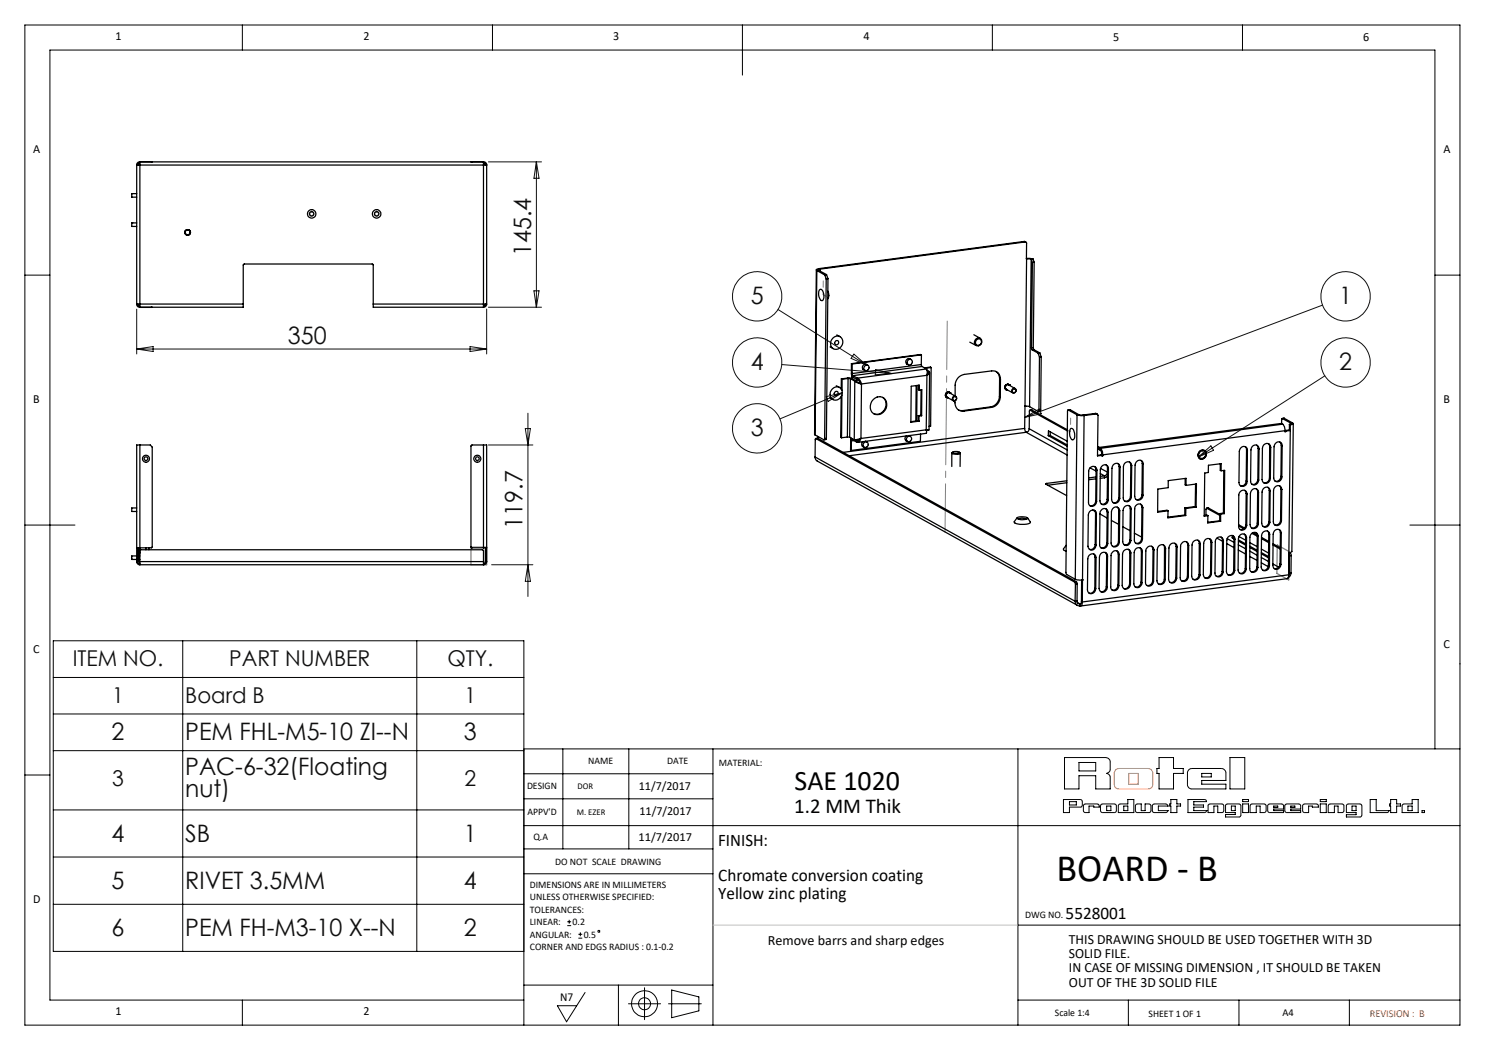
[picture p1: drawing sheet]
<svg xmlns="http://www.w3.org/2000/svg" width="297mm" height="210mm" viewBox="0 0 297 210" stroke-linecap="round" stroke-linejoin="round" font-family="sans-serif">
<g fill="none" stroke="#000" stroke-width=".2">
<path d="M5 5h287v200h-287zM48.5 5v5M98.5 5v5M148.5 5v10M198.5 5v5M248.5 5v5M5 55h5M287 55h5M5 105h10M282 105h10M10.7 135.5h94.1M36.5 128.2v62.1"/>
<path d="M83.4 128.2v62.1M5 155h5M10.7 142.8h94.1M10.7 150.1h94.1M104.8 149.8h187.2M104.8 154.8h37.8M104.8 159.8h37.8M112.6 149.8v20M125.8 149.8v20M142.6 149.8v55.2M203.6 149.8v55.2M212.7 159.9h3.4l.4 .4-.1 .9-.2 .2h-2.3v1.1h-1.2z"/>
<path d="M212.9 151.5h8.3a.9 .9 0 0 1 .8 .9v1.5a.87 .87 0 0 1-.7 .8 .79 .79 0 0 1 .7 .7v2.4h-2.9v-2.7h-3.3v2.7h-2.9zM215.8 152.5h3.3v1.7h-3.3zM231.8 151.5h2.9v2.2h1.9v1h-1.9v3.1h-2.9v-3.1h-.4v-1h.4zM234.2 159.9h1.2v.9h.7v.4h-.7v1.3h-1.2v-1.3h-.2v-.4h.2zM237.6 159.9l3.6 .1 .1 .3h-2.5v.7h1.9v.4h-1.9v.7h2.5l-.1 .3-3.6 .1zM237.7 154l.7-.3h5.9a.97 .97 0 0 1 .9 .9v1.5h-4.9v.7h4.9v1h-6.8a.85 .85 0 0 1-.9-.9v-2.4zM240.3 154.7h2v.7h-2zM246 151.5h3v6.3h-3zM248.5 159.9h1.2v.4h-1.2zM264.1 159.9h1.2v.4h-1.2zM274 159.9h1.2v2.2h2.6l-.1 .3-3.7 .1zM278.1 159.9h1.2v.9h.8v.4h-.8v1.3h-1.2v-1.3h-.1v-.4h.1z"/>
<path d="M287 149.8v-139.8h-277v190h94.8M10.7 162h94.1M10.7 171.4h94.1M104.8 165.1h187.2M104.8 174.8h37.8M104.8 169.8h37.8M213.9 160.3h1.4v.7h-1.4zM216.7 161l.4-.2h2.4a.43 .43 0 0 1 .4 .6h-1.1v-.2h-1v1.3h-.8l-.3-.3zM220.2 161l.3-.2h2.5l.3 .3v1.1l-.3 .3h-2.7l-.2-.4zM221.3 161.2h.9v.9h-.9zM223.8 160.9l1.8-.1v-.9h1.2v2.6h-3.1v-1.4zM224.8 161.2h.8v.9h-.8z"/>
<path d="M227.2 160.9l.3-.1h.7v1.3h.8v-1.3h.9l.3 .3v1.1l-.3 .3h-2.5l-.3-.3zM233.5 161.2h.1M233.5 162.1h.1M233.5 161.2h-1.8v.9h1.8M233.5 161.2v-.2l-.3-.2h-2.3l-.4 .3v1.1l.3 .3h2.4l.3-.4M241.3 162.1h.1M241.7 161l.3-.2h2.5l.3 .3v1.1l-.4 .3h-.8v-1.3h-.8v1.3h-1.2zM245.1 161l.4-.2 2.5 .1 .2 .2-.1 2.2-.2 .1h-2.8v-.5h2v-.4h-2zM246.3 161.2h.8v.9h-.8zM248.5 160.8h1.2v1.7h-1.2zM250.2 160.9l2.8-.1 .2 .3v1.1l-.3 .3h-.9v-1.3h-.8v1.3h-1.2v-1.3zM253.6 160.9l.3-.1 2.6 .1 .2 .2v.7h-2v.3h2v.4l-3.1-.1-.1-1.2z"/>
<path d="M254.7 161.2h.9v.3h-.9zM257 161l.4-.2 2.6 .1 .1 .2v.7h-1.9v.3h1.9v.4h-2.9l-.2-.3zM258.2 161.2h.8v.3h-.8zM260.7 160.9l2.6-.1a.4 .4 0 0 1 .4 .6h-1.2v-.2h-.8v1.3h-.9l-.3-.3v-1.1zM264.1 160.8h1.2v1.7h-1.2zM265.8 160.9l2.7-.1 .3 .2v1.3l-.3 .2h-.9v-1.3h-.7v1.3h-1.3v-1.3zM269.3 161l.4-.2 2.5 .1 .2 .3-.1 2-.2 .2h-2.8v-.5h1.9v-.4h-1.9zM270.4 161.2h.8v.9h-.8zM277.8 162.1h.1M280.5 161l.3-.2h1.6v-.9h1.2v2.6h-3.2zM281.6 161.2h.8v.9h-.8zM284.4 162.1h.5v.4h-.5z"/>
<path d="M10.7 180.9h94.1M104.8 197h37.8M104.8 190.3h-94.1v-62.1h94.1v76.8M113.5 185.1h.7M113.5 184.4h.7M113.8 184v.7M115.7 187.6h.8M115.7 186.9h.8M116.1 186.5v.7M117 198.5l-3.7 5.9-1.8-3.3h3.8M123.7 197v8M128.9 197.5v6.4"/>
<path d="M134.3 198l5.5 1.4v2.8l-5.5 1.3zM203.6 185h88.4M48.5 200v5M125.7 200.8h6.4M133.7 200.8h6.6M203.6 200h88.4M225.7 200v5M247.8 200v5M269.9 200v5"/>
<circle cx="119.8" cy="186.3" r=".2"/>
<circle cx="128.9" cy="200.7" r="1.21"/>
<circle cx="128.9" cy="200.7" r="2.61"/>
</g>
<path d="M223.2 153.9l.6-.2h5.9a.9 .9 0 0 1 .8 .9v2.3a.85 .85 0 0 1-.8 .9h-5.9a.9 .9 0 0 1-1-.9v-2.3l.2-.4zM225.7 154.7h1.9v2.1h-1.9z" fill="none" stroke="#ff8000" stroke-width=".2"/>
<g fill="none" stroke="#0f0f0f" stroke-width=".2">
<path d="M97.7 32.4h10.6M107.3 32.4v29M107.3 32.4l.5 3.3h-1zM106.8 58.2h1l-.5 3.2zM27.3 61.8v9M27.3 69.8h70M27.3 69.8l3.3-.5v1zM94 69.3l3.3 .5-3.3 .5zM97.3 61.8v9M97.7 61.4h10.6M155.6 61.9l17.7 11.1M156.4 72.9l22 1.8"/>
<path d="M165.2 79.3l3.3-.7-2.9 1.7zM168.5 78.6l-12.5 5.2M170.8 70.8l2.5 2.2-3.1-1.3zM175.2 73.9l3.2 .8-3.4 .3zM264.5 61l-59.5 22.5M265 75.2l-25.3 16.2M97.7 89h8.9M105.1 85.7h1l-.5 3.3zM105.6 82.6v36.7M205 83.5l2.9-1.7 .3 1zM239.7 91.4l2.5-2.2 .5 .9zM98.3 113h8.3"/>
<path d="M105.6 113l.5 3.3h-1z"/>
<circle cx="151.4" cy="59.3" r="4.9"/>
<circle cx="269.1" cy="59.3" r="4.9"/>
<circle cx="151.4" cy="72.5" r="4.9"/>
<circle cx="269.1" cy="72.5" r="4.9"/>
<circle cx="151.4" cy="85.7" r="4.9"/>
</g>
<g fill="none" stroke="#808080" stroke-width=".25">
<path d="M94.2 109.4h3.1v3.6h-3.1zM255.4 109l2.4 1.3-.1 5.7-2.3-1.3z"/>
<circle cx="62.3" cy="42.8" r=".4"/>
<circle cx="75.3" cy="42.8" r=".4"/>
</g>
<path d="M142.6 185h61" fill="none" stroke="#c0c0c0" stroke-width=".2"/>
<path d="M164.7 54.7l-.1 4.2M214.1 82.1v4.3" fill="none" stroke="#808080" stroke-width=".2" stroke-dasharray="15.2 1.3 1.3 1.3" stroke-dashoffset="15"/>
<path d="M164.6 58.9l.6 .4M214.1 86.4l-.6-.4" fill="none" stroke="#808080" stroke-width=".2" stroke-dasharray="15.2 1.3 1.3 1.3"/>
<path d="M189 106.5l.4-42.3" fill="none" stroke="#808080" stroke-width=".2" stroke-dasharray="15.2 1.3 1.3 1.3" stroke-dashoffset="5.5"/>
<g fill="none" stroke="#000" stroke-width=".25">
<path d="M26.4 38.8v.6h.9M26.4 38.7h.9M26.4 38.7v.1M27.3 33h.7M27.3 33v27.8M27.3 33h.3M27.6 33h.1M28 32.4v.6M28 32.6l-.3 .1-.1 .3M28 32.3a.66 .66 0 0 0-.7 .7M28 32.3v.1M28 33v27.8"/>
<path d="M28 33h68.7M28 32.4h68.7M28 32.3h2.3M30.3 32.3l.1 .1M30.3 32.3v.1M94.4 32.3l-.2 .1M94.4 32.3h2.3M94.4 32.3v.1M96.7 33h.6M96.7 32.4v.6M96.7 32.3a.66 .66 0 0 1 .6 .7M96.7 32.6l.3 .1 .1 .3"/>
<path d="M96.7 32.3v.1M96.7 33v27.8M97.1 33h.1M97.1 33h.2M97.3 33v27.8M26.4 44.6h.1M26.4 44.6v.7h.9M26.4 44.6h.9M163.3 54l-.4 32.8 .1 .2M163.4 54.1l-.4 32.9M163.4 54.1l1.6 .9M163.7 54.1h-.3"/>
<path d="M163.7 54.1l1.6 .8M163.8 53.7l-.5 .2 .1 .2M163.8 53.7l.2 .1M164 57.9a1.02 1.02 0 0 1 .8 1.3l-.1 .7-.3 .2a1.56 1.56 0 0 1-.4-2.2zM164 53.8l-.3 .1v.2M164 53.8v.4M165 55l.2 .8M165.2 55.8l-.3 31.9M165.3 54.9l-.3 .1M165.3 54.9l.3 .8M165.6 58.2l.2 .9-.2 .7M165.6 55.7l-.4 .1"/>
<path d="M165.6 55.7l-.3 32M204.9 48.3l.3 .1M204.9 48.3l-41.1 5.4M204.9 48.3l.1 .1M205 48.4l.3 .2v3.2M205 48.4l-41 5.4M205.3 51.7l1.3 .1M205.3 51.8h.1M205.3 51.8l.9 .1M205.3 51.8l-.3 29.4M206.2 51.9l-.3 29.4M206.2 51.9h.1"/>
<path d="M206.3 51.9l.2 .6M206.5 52.5l-.2 17.1M206.6 51.8l-.4 .1M206.6 51.8h.1M206.6 51.8l-.3 .1M206.6 51.8l.2 .6M206.8 52.4l-.3 .1M206.8 52.4l-.1 17.1M27.3 60.8h.7M27.3 60.8a.66 .66 0 0 0 .7 .7M27.3 60.8h.3M27.6 60.8l.1 .3 .3 .1"/>
<path d="M27.6 60.8h.1M28 60.8v.6M28 61.4v.1M28 60.8h20.6M28 61.5h2.3M30.3 61.4v.1M30.4 61.4l-.1 .1M48.6 60.8v-7.8l.2-.2h25.7l.1 .1v7.9M48.6 60.8v.6h-20.6M74.6 60.8v.6h22.1M74.6 60.8h22.1M96.7 60.8v.6"/>
<path d="M96.7 60.8h.6M97.1 60.8l-.1 .3-.3 .1M97.3 60.8a.6 .6 0 0 1-.6 .6M165.9 79.5l.6 .4M166 69.4l.7 .3M166.5 77.8a1.19 1.19 0 0 1 1.7-.1 1.19 1.19 0 0 1-.1 1.8 1.18 1.18 0 0 1-1.7 .3 1.18 1.18 0 0 1-.2-1.7zM166.6 67.6a1.19 1.19 0 0 1 1.7 0 1.19 1.19 0 0 1-.1 1.7 1.18 1.18 0 0 1-1.7 .4 1.18 1.18 0 0 1-.2-1.8zM167.3 77.1l.6 .4M167.4 67l.6 .3M168.2 79.3l-.1 8.2 .2 .1M168.3 75.8l-.1 2M168.3 75.8h.1"/>
<path d="M168.4 79l-.1 8.6M168.4 75.8v2.3M169.5 75.6l.9 .1M169.5 75.6l-1.2 .2M169.5 75.6l.1 .1M169.6 75.7h.5M169.6 75.7l-1.2 .1M169.6 75.7l-.1 11.7M170.1 75.7l.9 .5M170.1 75.7l-.2 11.7M170.3 74.6l.3 .9M170.3 72.7v1.9"/>
<path d="M170.3 72.7l.1 .1M170.3 74.6l.1 .1M170.4 75.7l.9 .5M170.4 75.7h-.3M170.4 74.7l.2 .4M170.4 72.8v1.9M170.4 75.3v.4M170.6 75.1l.9 .5M170.6 75.5l.9 .4M170.6 75.1v.4M171 76.2l.5 .3 .8 .3M171 76.2l-.1 11.8"/>
<path d="M171.3 76.2l.9 .5M171.3 76.2h-.3M171.5 75.6l.5 .6 .3 .6M171.5 75.9l.4 .4 .3 .4M171.5 75.6v.3M172.2 76.7l.1 .1M172.3 76.8l-.1 10.9M172.6 73.9l.4 .2M172.6 73.9h.1M172.9 73.2a.51 .51 0 0 1 .8 0 .51 .51 0 0 1-.1 .8 .5 .5 0 0 1-.7-.1 .5 .5 0 0 1 0-.7zM173.2 72.8l.4 .3M173.2 72.9h.1"/>
<path d="M173.4 73a.59 .59 0 0 0-.9 .2 .59 .59 0 0 0 .3 .8M174.7 79.9a1.57 1.57 0 0 1 2.1-.3 1.57 1.57 0 0 1 .4 2.1 1.66 1.66 0 0 1-1.4 1.2 1.66 1.66 0 0 1-1.6-.9 2.08 2.08 0 0 1 .5-2.1zM176.5 79.5a1.9 1.9 0 0 1 .4 2.3 1.9 1.9 0 0 1-2.2 .9M181.3 72.7l.4 .2M181.3 72.7l.1 .1M181.9 71.7l.3 .2M181.9 71.7h.1M182.1 71.8a.59 .59 0 0 0-.9 .2 .59 .59 0 0 0 .3 .8M183.2 77.1v7.1M183.4 77.1l-.1 7.1M183.7 77v1h.2M183.9 78h.5l-.1 5.1"/>
<path d="M183.9 78v-1l-1.7 .2v7.2l1.6-.2M184.2 78v5.1M184.3 72.9l.1 .4M184.3 72.9l-13.9 1.8M184.3 71l-14 1.7M184.3 71l-13.9 1.8M184.3 71v1.9M184.4 73.3l.9 .5M184.4 73.3l-13.8 1.8M185.1 73.7h.1M185.3 73.8l.1 1.3M185.3 73.8l-13.8 1.8"/>
<path d="M185.4 75.1l-13.1 1.7M185.4 75.1l-.2 10.9M185.4 74l.4 .3M185.5 74.3l.1 .2-.2 .4M185.5 74.3v.4M185.8 74.3l.1 .1a.55 .55 0 0 1-.5 .7M185.8 74.3h-.3M185.9 74.5l-.1 11.5M186.2 73.5l-.1-.1-1.2 .2 .2 .1M186.2 73.5l-1.1 .2M186.2 73.5l-.1 11.7-.3 .1M189.1 79l.1 .3"/>
<path d="M189.1 79h.1M189.1 78.9h.1M189.2 78.8l-.1 .1M189.2 78.8h.1M189.3 79.4h.1M189.2 78.6v.1M189.2 79.3v.1M189.3 79.4l1.3 .7M189.3 79.5h.1M189.3 78.6l-.1 .1M189.3 78.6h.1M189.3 79.4v.1"/>
<path d="M189.4 79.5h.1M189.4 78.5h.1M189.4 79.4v.1M189.4 78.4v.1M189.5 78.4l-.1 .1M189.5 78.4h.1M189.6 78.4l.1 .1M189.7 78.4h-.1M189.7 78.5h.1M189.7 78.4v.1M189.8 78.5l1.3 .8M189.8 78.4v.1"/>
<path d="M189.8 78.4l.1 .1M189.9 78.5h.1M189.9 78.5l.1 .1M190 78.6h.1M190.1 78.7a.55 .55 0 0 0-.9 0 .55 .55 0 0 0 .4 .8M194 68.4l1.2 .7M194.8 66.9l1.2 .8M195.2 68.1a.64 .64 0 0 1 .9-.2 .64 .64 0 0 1 .2 .8 .64 .64 0 0 1-.8 .4 .59 .59 0 0 1-.3-1zM195.3 67.7a.75 .75 0 0 1 1 .4 .75 .75 0 0 1-.5 1 .75 .75 0 0 1-.9-.5v-.3zM199.2 74.3a1.54 1.54 0 0 1 .7 1.4M199.9 79.3a2.14 2.14 0 0 1-1.8 2.1M199.9 79.3l.2 .1"/>
<path d="M199.9 75.7l.2 .1M199.9 75.7v3.6M200.1 79.4a2.14 2.14 0 0 1-1.8 2.1M200.1 75.8a1.54 1.54 0 0 0-1.8-1.6l-5.5 .7a2.22 2.22 0 0 0-1.8 2.1v2.2M200.1 75.8v3.6M200.9 77.4l.1 .2M201 77.6h.1M201 77.3h.1M201 77.6v.1M201 77.2h.1M201 77.7l.1 .1M201 77.2v.1"/>
<path d="M201 77.7h.1M201.1 77.8h.1M201.1 77.1h.1M201.1 77.8h-.1M201.2 77.8l1.3 .8M201.2 77.8l-.1 .1M201.2 77.9h.1M201.2 77l-.1 .1M201.2 77.9l.1 .1M201.2 77.8v.1M201.3 78h.1M201.3 76.9h.1"/>
<path d="M201.4 77.9l-.1 .1M201.5 76.9h-.2M201.5 76.9h.1M201.6 76.8l-.1 .1M201.6 76.9h.2M201.6 76.9l1.4 .8M201.8 76.9l-.1 .1M201.8 76.9h.1M201.8 76.9l.1 .1M201.8 76.9v.1M201.9 77h.1M202 77.1a.55 .55 0 0 0-1 .1 .55 .55 0 0 0 .5 .8"/>
<path d="M202.6 77.7a.44 .44 0 0 1 .6 .3 .44 .44 0 0 1-.4 .6 .44 .44 0 0 1-.4-.6zM206.3 69.6l.1 .4M206.4 70l1.2 .6M206.7 69.5l.1 .4M206.7 69.5l-.4 .1M206.8 69.9l-.4 .1M206.8 69.9l1.2 .7M207.6 70.6l.3 .8M207.9 71.4l-.1 10.6M208 70.6h-.4M208 70.6l.2 .8M208.2 71.4h-.3"/>
<path d="M208.2 71.4l-.1 10.6M28 89h2.1l.3 .4v20l-.1 .2h-3M28 89h-.7v23.3M28 89v23.3M96.7 89h.6v23.3M96.7 89h-2.3l-.2 .2v20.2l.2 .2M96.7 89v20.6M163 91.4l.2 .6 .2 .2 52.1 28.9M163 87l1.8 1 .1-.3M163 91.4l52 28.9M163.2 87.7l-.1 .1-.1 3.6M163.2 87.7l51.7 28.7"/>
<path d="M163.5 87.7h-.3M163.5 87.7h.1M163.5 87.3v.4M163.5 87.7l51.8 28.6M163.7 87.4v.3M165.3 87.7l-.1 .2-.4 .1M165.3 87.7h-.4M169.5 87.4h.4M169.5 87.4l-1.2 .2M169.9 87.4l1 .6M170.1 88.1l.2 .1M170.1 88.1v1.9l.2 .1"/>
<path d="M170.3 87.6l-.2 .5M170.3 88.2v1.9M170.4 87.9l-.1 .3M170.4 87.7v.2M170.4 87.9l.9 .5M170.7 88.1l-.4 .1M171 87.9l.3 .2M171.3 88.1v.3M171.7 88.1h-.4M171.9 87.8l-.2 .2-.4 .1M172.2 87.7l-1.3 .3M172.2 87.7l-.1 .2a.64 .64 0 0 1-.8 .5"/>
<path d="M172.5 89.2l.3 .3M172.5 89.3h.1M172.6 88.3l-.2 .3a.52 .52 0 0 0 .3 .8M173.2 88.3h-.1l.3 .1M181.2 88.1l.3 .2M181.3 87.2l-.1 .1a.56 .56 0 0 0 .2 .9M181.8 87.1l.3 .2M181.8 87.1l.1 .1M183.7 84.1l.1 .1M183.7 84.1l-1.5 .2M183.7 83.1l.1 .1M183.7 83.1v1"/>
<path d="M183.8 83.2v1M184.1 86.8v1.5l-13.8 1.8M184.2 83.1h.1M184.2 83.1h-.5M184.3 83.1l-.5 .1M185.2 86l.1 .6-13.7 1.9M185.2 86h.6M185.2 86l-13 1.7M185.3 86h.1M185.4 86h.1M185.5 86h-.1M185.7 86h-.3"/>
<path d="M190.4 90.6v2.7M190.6 90.4l.3-.1 .9 .1a.92 .92 0 0 1-1.3 .1zM190.6 90.4l-.2 .1a1.33 1.33 0 0 0 1.7 .1l-.2-.2M191 80.1a1.68 1.68 0 0 0 1.8 2.1M191.7 82l.9 .1M192.1 90.6l-.1 2.7M192.6 82.1l.2 .1M198.1 81.4l.2 .1M198.1 81.4l-5.5 .7M198.3 81.5l-5.5 .7M204.9 85.7l.3 .8M204.9 85.7l-36.3 4.8"/>
<path d="M205 81.2h.1M205 81.2l.9 .1M205 81.2l-.1 4.5M205.2 86.5l-35.4 4.6M205.2 86.5l8.2 4.5M205.8 85.8a.67 .67 0 0 1-.6 .7M205.8 85.8l7.6 4.2M205.9 81.3l1.7 1 .2-.3M206 82l-.1 .1-.1 3.7M206 82l7.5 4.2M206.3 82h.1M206.4 82h-.4"/>
<path d="M206.4 82l7.1 4M208.1 82v.3h-.4M208.1 82h-.3M209.3 96.7l-.2 .1 4.2 2.3M209.3 96.7v.2M209.7 87.1v-.9l3.8 2.1M209.7 87.1l3.7 2.1M210 87.1l3.4 1.9M210 87.1h-.3M210 86.4v.7M213.4 96.2l-4.1 .5M213.4 96.5l-3.8 .5"/>
<path d="M213.7 82l-.2 .2-.3 32.5 .1 .2 1.8 .9M213.7 82l1.7 1M214 81.9l-.4 .1M214 81.9l-.3 .1M214 81.9l1.8 1M214.2 85.7h.1a1.66 1.66 0 0 1 .3 2.3 1.59 1.59 0 0 1-.4-2.3zM215.4 83l1.4 .1M215.4 83l-.3 32.8M215.8 82.9l.8 .1M215.8 82.9l-.4 .1M216.6 83l.2 .1M216.8 83.1l-.3 37.3"/>
<path d="M218 93.6l1.2 .6M218.9 93.3l.3 .6M219.1 82.7l.4 .1M219.1 82.7l-2.5 .3M219.1 82.7l.2 .1M219.2 95.4l-1.5 .2M219.2 95.8l-1.5 .1M219.2 93.9l.2 .1M219.2 93.9l-.1 6.3M219.3 82.8l.3 .3-.1 8.1 1.1-.1M219.3 82.8l-2.5 .3M219.4 94a.84 .84 0 0 0-.9-.7 .84 .84 0 0 0-.8 1v6.2a.82 .82 0 0 0 .9 .8 .82 .82 0 0 0 .7-1"/>
<path d="M219.4 94l-.1 6.3M219.5 91.1l.7-.1 .4 .1M219.5 89.6l.3 .1M219.5 89.3l.4 .2M219.8 89.5l.3 .2M219.8 89.5v.4l.3 .2M220.1 89.7a1.61 1.61 0 0 1 .5 1.3M220.1 90.1l.2 .2v.6M220.1 89.7v.4M220.1 94.7l.8 .5M220.1 93.7l1.4 .7M220.3 90.9l.3 .1"/>
<path d="M220.3 90.9v.1M220.6 91v.1M220.9 95.2l-.8 .1M220.9 95.2v.4M220.9 95.6l-.8 .1M221.2 93l.3 .6M221.4 99.9a.92 .92 0 0 1-1.1 .9M221.4 99.9l.3 .1M221.5 94.4a.74 .74 0 0 1-.6 .8M221.5 95.2l-.6 .4M221.5 94.4h.1M221.5 93.6l.2 .1"/>
<path d="M221.5 93.6l-.1 6.3M221.5 93.5v.9M221.7 93.7a.82 .82 0 0 0-.9-.7 .82 .82 0 0 0-.7 .9l-.1 6.3a.84 .84 0 0 0 .9 .8 .84 .84 0 0 0 .8-1M221.7 93.7v6.3M223.6 92.7l.2 .6M223.8 99.6a.92 .92 0 0 1-1.2 .9M223.8 99.6l.1 .1M223.8 93.3l.2 .1M223.8 93.3v6.3M224 93.4a.82 .82 0 0 0-.9-.7 .82 .82 0 0 0-.7 1l-.1 6.2a.82 .82 0 0 0 .9 .8 .82 .82 0 0 0 .7-1M224 93.4l-.1 6.3M225.9 92.4l.3 .6"/>
<path d="M226.1 99.3a.95 .95 0 0 1-1.2 .9M226.1 99.3l.2 .1M226.2 93l.1 .1M226.2 93l-.1 6.3M226.3 93.1a.84 .84 0 0 0-.9-.7 .84 .84 0 0 0-.7 .9l-.1 6.3a.82 .82 0 0 0 1 .7 .82 .82 0 0 0 .7-.9M226.3 93.1v6.3M228.2 92.1l.3 .6M228.4 98.9a.92 .92 0 0 1-1.2 1M228.4 98.9l.2 .2M228.5 92.7l.1 .1M228.5 92.7l-.1 6.2M228.6 92.8a.82 .82 0 0 0-.9-.8 .82 .82 0 0 0-.7 1l-.1 6.3a.84 .84 0 0 0 1 .7 .84 .84 0 0 0 .7-.9"/>
<path d="M228.6 92.8v6.3M237 95.7v1.3l.2 .1M237.2 97.1l2.1-.3-.1 4.6M237.2 97.1v-1.4l-3.6 .4v1.4l-2 .3-.1 4.6 2.1-.2M239.1 96.8l-.1 4.5M239.9 90.3a.86 .86 0 0 1 1.4 .3 .86 .86 0 0 1-.7 1.2 .83 .83 0 0 1-1-.5 .83 .83 0 0 1 .3-1zM240 90.4a.69 .69 0 0 1 1 0 .69 .69 0 0 1-.1 1 .7 .7 0 0 1-1 .1 .7 .7 0 0 1 .1-1.1zM240.9 90.1a.96 .96 0 0 0-1.2 .4 .96 .96 0 0 0 .3 1.2M240.9 90.1l.3 .3M241.2 90.4a.96 .96 0 0 1-.2 1.1 .96 .96 0 0 1-1 .2M244.1 92.7v1.4h.1M244.2 94.1v-1.4l-2.5 .4v1.4l-.8 .1-.1 8.6 .8-.1"/>
<path d="M244.2 94.1h.7v8.6M244.8 94.1l-.1 8.5M248.9 98.1l.3 .6M249 89.3l.3 .6M249.2 96.2a.92 .92 0 0 1-1.1 .9M249.2 96.2l.2 .1M249.2 98.7v6.2M249.2 98.7l.2 .1M249.3 89.9l.2 .2M249.3 89.9l-.1 6.3M249.4 98.8a.84 .84 0 0 0-.9-.8 .84 .84 0 0 0-.7 1l-.1 6.3a.82 .82 0 0 0 .9 .7 .82 .82 0 0 0 .7-1M249.4 98.8l-.1 6.2"/>
<path d="M249.5 90.1a.82 .82 0 0 0-.9-.8 .82 .82 0 0 0-.7 1l-.1 6.2a.82 .82 0 0 0 .9 .8 .82 .82 0 0 0 .7-1M249.5 90.1l-.1 6.2M251.2 97.7l.3 .7M251.4 89l.2 .7M251.5 98.4v6.2M251.5 98.4l.2 .1M251.6 95.9a.95 .95 0 0 1-1.2 1M251.6 95.9l.1 .1M251.6 89.7l.2 .1M251.6 89.7v6.2M251.7 98.5a.82 .82 0 0 0-.9-.8 .82 .82 0 0 0-.7 1l-.1 6.2a.84 .84 0 0 0 1 .8 .84 .84 0 0 0 .7-1M251.7 98.5v6.2"/>
<path d="M251.8 89.8a.82 .82 0 0 0-.9-.8 .82 .82 0 0 0-.7 1l-.1 6.2a.82 .82 0 0 0 .9 .8 .82 .82 0 0 0 .7-1M251.8 89.8l-.1 6.2M253.6 97.5l.3 .6M253.6 88.7l.3 .7M253.9 98.1l.1 .1M253.9 98.1l-.1 6.2M253.9 95.6a.95 .95 0 0 1-1.2 .9M253.9 95.6l.2 .1M253.9 89.4l.2 .1M253.9 89.4v6.2M254 98.2a.82 .82 0 0 0-.9-.8 .82 .82 0 0 0-.7 1l-.1 6.3a.82 .82 0 0 0 1 .7 .82 .82 0 0 0 .7-1M254 98.2v6.2"/>
<path d="M254.1 89.5a.84 .84 0 0 0-.9-.8 .84 .84 0 0 0-.7 1l-.1 6.2a.84 .84 0 0 0 1 .8 .84 .84 0 0 0 .7-1M254.1 89.5v6.2M255.9 97.1l.3 .7M256 88.4l.3 .6M256.2 95.3a.92 .92 0 0 1-1.2 .9M256.2 95.3l.2 .1M256.2 97.8l.2 .1M256.2 97.8l-.1 6.2M256.3 89l.1 .1M256.3 89l-.1 6.3M256.4 97.9a.84 .84 0 0 0-1-.8 .84 .84 0 0 0-.7 1v6.2a.82 .82 0 0 0 .9 .8 .82 .82 0 0 0 .7-1M256.4 97.9l-.1 6.2"/>
<path d="M256.4 89.1a.82 .82 0 0 0-.9-.7 .82 .82 0 0 0-.7 1l-.1 6.2a.82 .82 0 0 0 1 .8 .82 .82 0 0 0 .7-1M256.4 89.1v6.3M256.5 83.7l-.2 .1v.9M256.5 83.7l1.7 .9M256.5 84.8a1.47 1.47 0 0 1 .5 1.3M256.5 84.8l-36.4 4.9M256.5 84.8l-.3-.1-36.4 4.8M256.9 83.7h-.5M256.9 83.7h-.4M256.9 83.7l1.6 .9M257 86.1l-36.4 4.9M257 86.1v.3l.2-.1"/>
<path d="M257 86.2l.2 .1M257.2 86.2v.1M257.9 86l-.9 .1 .2 .1M257.9 86l.2 .1M257.9 84.9l.2 .1M257.9 84.9v1.1M258.1 86.1l-.9 .1M258.1 86.1l-.3 24.5M258.1 85v1.1M258.2 84.6v.2l-.3 .1M258.2 84.6v.2M258.5 84.6l.1 .1-.1 .2-.4 .1"/>
<path d="M258.5 84.6h-.3M258.7 84.7l-.3 25.6-.6 .3M27.3 111.2h-.9v.7h.9M27.3 101.6h-.9v.7h.9M27.3 112.3a.6 .6 0 0 0 .7 .7M27.3 112.3h.3M27.6 112.3l.1 .3 .3 .1M27.6 110.4h.2M27.6 109.6v2.7M27.8 110.4h.2M27.8 111.9h.2M27.8 111.2h.2"/>
<path d="M27.8 109.6v.8M27.8 110.9v1.2h-.2M28 110.6l-.4 .1v.2h.2M28 110.8l-.2 .1M28 112.3v.7M28 110.2l.1-.2h68.5l.1 .1v2.2M28 112.3h68.7M28 113h68.7M29.2 109.6v.4M29.8 109.6v.4M94.3 109.5l2.4 .1M96.7 109.6h.6"/>
<path d="M96.7 112.3v.7M97.1 112.3l-.1 .3-.3 .1M97.1 112.3h.2M97.1 109.6v2.7M97.3 112.3a.6 .6 0 0 1-.6 .7M203.4 103.6l-.6 .9a4 4 0 0 0 3.3 .1l-.6-1M203.4 103.6a2.1 2.1 0 0 1 2.1 .1 2.23 2.23 0 0 1-2.1 0zM203.7 103.8a1.31 1.31 0 0 1 1.5 .1M213.2 109.1l-.5 .7v.2l.5 .2M214.9 116.4l.2 .4M215.1 115.8l1.4 .2M215.1 116.8l-.1 3.5"/>
<path d="M215.3 116.3l.1 .5M215.3 116.3l-.4 .1M215.4 116.8h-.3M215.4 116.8v3.4M216.3 116v4.3M216.5 116h.1M218.5 102l.5 .3M218.7 110.8l.3 .3v.3M218.8 102.1l.3 .6M219 117.7a.99 .99 0 0 1-1.2 .9M219 117.7h.1M219 111.4l.2 .1"/>
<path d="M219 111.4v6.3M219 108.9a.92 .92 0 0 1-1.1 1M219 108.9l.2 .1M219.1 102.7l-.1 6.2M219.1 102.7l.2 .1M219.1 100.2a.95 .95 0 0 1-1.1 .9M219.1 100.2l.2 .1M219.2 111.5a.84 .84 0 0 0-.9-.7 .84 .84 0 0 0-.7 1l-.1 6.2a.84 .84 0 0 0 .9 .7 .84 .84 0 0 0 .7-1M219.2 111.5l-.1 6.2M219.3 102.8a.82 .82 0 0 0-.9-.8 .82 .82 0 0 0-.7 1l-.1 6.2a.82 .82 0 0 0 .9 .8 .82 .82 0 0 0 .7-1M219.3 102.8l-.1 6.2M220 102.8l1.4 .8"/>
<path d="M221.1 110.5l.2 .6M221.2 101.7l.2 .7M221.3 117.4a.92 .92 0 0 1-1.2 .9M221.3 117.4l.1 .1M221.3 111.1v6.3M221.3 111.1l.2 .1M221.4 108.6a.95 .95 0 0 1-1.2 1M221.4 108.6l.1 .1M221.4 102.4l.2 .1M221.4 102.4v6.2M221.5 111.2a.82 .82 0 0 0-.9-.7 .82 .82 0 0 0-.7 .9l-.1 6.3a.82 .82 0 0 0 .9 .7 .82 .82 0 0 0 .7-.9M221.5 111.2l-.1 6.3"/>
<path d="M221.6 102.5a.82 .82 0 0 0-.9-.8 .82 .82 0 0 0-.7 1l-.1 6.2a.82 .82 0 0 0 .9 .8 .82 .82 0 0 0 .7-1M221.6 102.5l-.1 6.2M222.3 104.1l1.4 .8M223.4 110.2l.3 .6M223.4 101.4l.3 .7M223.6 117a.95 .95 0 0 1-1.2 1M223.6 117l.2 .1M223.7 110.8l.1 .1M223.7 110.8l-.1 6.2M223.7 108.3a.96 .96 0 0 1-1.2 .9M223.7 108.3l.2 .1M223.7 102.1l.2 .1"/>
<path d="M223.7 102.1v6.2M223.8 110.9a.82 .82 0 0 0-.9-.8 .82 .82 0 0 0-.7 1l-.1 6.3a.82 .82 0 0 0 1 .7 .82 .82 0 0 0 .7-1M223.8 110.9v6.2M223.9 102.2a.84 .84 0 0 0-.9-.8 .84 .84 0 0 0-.7 1l-.1 6.2a.84 .84 0 0 0 1 .8 .84 .84 0 0 0 .7-1M223.9 102.2v6.2M224.6 105.4l1.4 .7M225.7 109.9l.2 .3 .1 .3M225.8 101.1l.3 .7M225.9 116.8a.99 .99 0 0 1-1.1 .9M225.9 116.8h.2M226 110.5l.2 .1M226 110.5l-.1 6.3"/>
<path d="M226 108a.92 .92 0 0 1-1.2 1M226 108l.2 .1M226.1 101.8l-.1 6.2M226.1 101.8l.1 .1M226.2 110.6a.84 .84 0 0 0-1-.7 .84 .84 0 0 0-.7 .9l-.1 6.3a.84 .84 0 0 0 1 .7 .84 .84 0 0 0 .7-1M226.2 110.6l-.1 6.2M226.2 101.9a.82 .82 0 0 0-.9-.8 .82 .82 0 0 0-.7 1l-.1 6.2a.82 .82 0 0 0 1 .8 .82 .82 0 0 0 .7-1M226.2 101.9v6.2M226.9 106.6l1.4 .8M228 109.6l.3 .6M228.1 100.8l.3 .7M228.2 116.4a.92 .92 0 0 1-1.2 1"/>
<path d="M228.2 116.4l.2 .1M228.3 110.2l-.1 6.2M228.3 110.2l.2 .1M228.3 107.7a.95 .95 0 0 1-1.1 .9M228.3 107.7l.2 .1M228.4 101.5l.2 .1M228.4 101.5l-.1 6.2M228.5 110.3a.82 .82 0 0 0-1-.8 .82 .82 0 0 0-.7 1v6.3a.82 .82 0 0 0 .9 .7 .82 .82 0 0 0 .7-1M228.5 110.3l-.1 6.2M228.6 101.6a.82 .82 0 0 0-1-.8 .82 .82 0 0 0-.7 1v6.2a.82 .82 0 0 0 .9 .8 .82 .82 0 0 0 .7-1M228.6 101.6l-.1 6.2M230.3 109.2l.3 .7"/>
<path d="M230.5 116.1a.95 .95 0 0 1-1.1 1M230.5 116.1l.2 .1M230.6 109.9l.2 .1M230.6 109.9l-.1 6.2M230.8 110a.82 .82 0 0 0-.9-.8 .82 .82 0 0 0-.7 1l-.1 6.2a.82 .82 0 0 0 .9 .8 .82 .82 0 0 0 .7-1M230.8 110l-.1 6.2M232.6 109l.3 .2v.4M232.9 115.8a.96 .96 0 0 1-1.2 1M232.9 115.8l.1 .1M232.9 109.6l.2 .1M232.9 109.6v6.2M233.1 109.7a.84 .84 0 0 0-.9-.8 .84 .84 0 0 0-.7 1l-.1 6.3a.84 .84 0 0 0 .9 .7 .84 .84 0 0 0 .7-1"/>
<path d="M233.1 109.7l-.1 6.2M233.6 102.2v1.4l3.5-.5M233.6 102.2l-.2-.1-1.9 .2M235 108.6l.2 .7M235.2 115.5a.92 .92 0 0 1-1.2 1M235.2 115.5l.1 .1M235.2 109.3l.2 .1M235.2 109.3v6.2M235.4 109.4a.82 .82 0 0 0-.9-.8 .82 .82 0 0 0-.7 1l-.1 6.2a.82 .82 0 0 0 .9 .8 .82 .82 0 0 0 .7-1M235.4 109.4l-.1 6.2M237 103l.1 .1M237 103l-3.4 .4"/>
<path d="M237 101.6l.2 .1M237 101.6v1.4M237.2 101.7l-.1 1.4M237.3 108.3l.3 .7M237.5 115.2a.95 .95 0 0 1-1.2 1M237.5 115.2l.2 .1M237.6 109l.1 .1M237.6 109l-.1 6.2M237.7 109.1a.82 .82 0 0 0-.9-.8 .82 .82 0 0 0-.7 1l-.1 6.2a.82 .82 0 0 0 1 .8 .82 .82 0 0 0 .7-1M237.7 109.1v6.2M239 101.3l.2 .1M239 101.3l-2 .3"/>
<path d="M239.2 101.4l-2 .3M239.6 108l.2 .3 .1 .4M239.8 114.9a.96 .96 0 0 1-1.2 1M239.8 114.9l.2 .1M239.9 108.7l.2 .1M239.9 108.7l-.1 6.2M240.1 108.8a.84 .84 0 0 0-1-.8 .84 .84 0 0 0-.7 1l-.1 6.2a.84 .84 0 0 0 1 .8 .84 .84 0 0 0 .7-1M240.1 108.8l-.1 6.2M240.8 103.1h.8M241.4 101.7l-.2 .1v1.3M241.4 101.7l2.5 1.4M241.6 103.1l-.1 1.5 2.6-.4"/>
<path d="M241.7 101.6l-.4 .1M241.7 101.6l-.3 .1M241.7 101.6l2.2 1.3M241.9 107.7l.3 .7M242.1 114.6a.92 .92 0 0 1-1.2 1M242.1 114.6l.2 .1M242.2 108.4l.2 .1M242.2 108.4l-.1 6.2M242.4 108.5a.82 .82 0 0 0-1-.8 .82 .82 0 0 0-.7 1v6.2a.82 .82 0 0 0 .9 .8 .82 .82 0 0 0 .7-1M242.4 108.5l-.1 6.2M243.4 107.6l1.1 .7M243.9 104.2h.2"/>
<path d="M243.9 104.2l-2.4 .2M243.9 102.7l.2 .1M243.9 102.7v1.5M244.1 102.8v1.4M244.2 107.4l.3 .6M244.4 114.3a.95 .95 0 0 1-1.1 .9M244.4 114.3l.2 .1M244.5 108l.2 .2M244.5 108l-.1 6.3M244.7 108.2a.82 .82 0 0 0-.9-.8 .82 .82 0 0 0-.7 1l-.1 6.2a.82 .82 0 0 0 .9 .8 .82 .82 0 0 0 .7-1M244.7 108.2l-.1 6.2M244.7 102.6l.2 .1"/>
<path d="M244.7 102.6l-.8 .1M244.9 102.7l-.8 .1M245.4 108.7l1.4 .8M245.4 107.7l1.4 .8M246.5 107.1v.5M246.5 107.6l.3 .1M246.5 107.1l.3 .3v.4M246.7 114a.92 .92 0 0 1-1.1 1M246.7 114l.2 .1M246.8 107.5l-.3 .1M246.8 107.8h.2M246.8 107.8l-.1 6.2"/>
<path d="M247 107.8a.82 .82 0 0 0-1-.7 .82 .82 0 0 0-.6 1l-.1 6.2a.84 .84 0 0 0 .9 .8 .84 .84 0 0 0 .7-1M247 107.8l-.1 6.3M247.7 110l1.4 .8M247.7 109l1.4 .7M247.7 108.2l1.4 .8M247.7 108l1.4 .8M247.7 105.2l1 .6M247.7 104.9l1.2 .7M247.8 107.3l1.3 .7M248.8 106.8l.3 .6M249.1 113.7a.92 .92 0 0 1-1.2 .9M249.1 113.7l.1 .1"/>
<path d="M249.1 107.4l.2 .2M249.1 107.4v6.3M249.2 104.9a.95 .95 0 0 1-1.2 1M249.2 104.9l.1 .1M249.3 107.6a.82 .82 0 0 0-.9-.8 .82 .82 0 0 0-.7 1l-.1 6.2a.82 .82 0 0 0 .9 .8 .82 .82 0 0 0 .7-1M249.3 107.6l-.1 6.2M249.9 111.3l1.5 .8M250 108.5l1.4 .8M250 109.5l1.4 .8M250 109.2l1.4 .9M250 110.2l1.4 .8M250.4 106.7l1.1 .5"/>
<path d="M250.6 106.5l.8 .5M251.2 106.5l.3 .6M251.4 113.4a.95 .95 0 0 1-1.2 .9M251.4 113.4l.2 .1M251.5 104.6a.92 .92 0 0 1-1.2 1M251.5 104.6l.2 .1M251.5 107.1l.1 .1M251.5 107.1l-.1 6.3M251.6 107.2a.84 .84 0 0 0-.9-.7 .84 .84 0 0 0-.7 .9l-.1 6.3a.82 .82 0 0 0 1 .8 .82 .82 0 0 0 .7-1M251.6 107.2v6.3M252.3 109.8l1.4 .8M252.3 110.8l1.4 .8"/>
<path d="M252.3 110.5l1.4 .8M252.3 112.6l1.3 .7M252.3 111.5l1.4 .8M252.3 107.7l1.5 .8M252.3 107.5l1.5 .8M253.5 106.2l.2 .3 .1 .3M253.7 113.1a.92 .92 0 0 1-1.2 .9M253.7 113.1l.2 .1M253.8 106.8l-.1 6.3M253.8 106.8l.1 .1M253.8 104.3a.92 .92 0 0 1-1.2 1M253.8 104.3l.2 .1"/>
<path d="M253.9 106.9a.82 .82 0 0 0-.9-.7 .82 .82 0 0 0-.7 1l-.1 6.2a.84 .84 0 0 0 1 .7 .84 .84 0 0 0 .7-.9M253.9 106.9v6.3M254.6 112.8l1.2 .6M254.6 109l1.4 .8M254.6 108.8l1.4 .8M255.8 105.9l.3 .6M256 112.8a.92 .92 0 0 1-1.2 .9M256 112.8l.2 .1M256.1 106.5l-.1 6.3M256.1 106.5l.2 .1M256.1 104a.95 .95 0 0 1-1.1 1M256.1 104l.2 .1"/>
<path d="M256.3 106.6a.82 .82 0 0 0-1-.7 .82 .82 0 0 0-.7 .9v6.3a.82 .82 0 0 0 .9 .8 .82 .82 0 0 0 .7-1M256.3 106.6l-.1 6.3M257.7 115v.5l-.3 .2-41.3 5.5M257.7 115l-41.2 5.4M257.7 114.5l.1 .1M257.8 110.8l.1 .4M257.8 110.6l-.1 4.4M257.8 110.5l.3 .2M257.8 114.6l-.1 .4M257.9 111.2l-.1 3.4M258.1 110.7l.1 .4M258.1 110.7h-.3"/>
<path d="M258.2 114.6l-.1 .5-.5 .5M258.2 114.6h-.4M258.2 111.1l-.3 .1M258.2 111.1v3.5M215 120.3a.85 .85 0 0 0 1 .9M215.4 120.2a.5 .5 0 0 0 .6 .6M215.4 120.2l-.4 .1M215.4 120.5l.6 .3M216 120.8v.4M216.1 120.7l-.1 .1M216.3 120.3a.35 .35 0 0 1-.3 .5M216.3 120.3l.2 .1"/>
<path d="M216.5 120.4a.52 .52 0 0 1-.5 .8"/>
<circle cx="37.5" cy="46.5" r=".57"/>
<circle cx="37.5" cy="46.5" r=".48"/>
<circle cx="62.3" cy="42.8" r=".44"/>
<circle cx="62.3" cy="42.8" r=".85"/>
<circle cx="75.3" cy="42.8" r=".85"/>
<circle cx="75.3" cy="42.8" r=".44"/>
<circle cx="167.2" cy="78.7" r=".42"/>
<circle cx="167.3" cy="68.5" r=".42"/>
<circle cx="181.9" cy="72.4" r=".53"/>
<circle cx="190.9" cy="79.7" r=".48"/>
<circle cx="190.9" cy="79.8" r=".39"/>
<circle cx="202.8" cy="78.1" r=".37"/>
<circle cx="29.2" cy="91.7" r=".37"/>
<circle cx="29.2" cy="91.8" r=".7"/>
<circle cx="95.5" cy="91.8" r=".7"/>
<circle cx="95.5" cy="91.7" r=".36"/>
<circle cx="173.1" cy="88.9" r=".51"/>
<circle cx="181.8" cy="87.8" r=".51"/>
</g>
<text font-size="7.8" x="211.3" y="176.1">BOARD - B</text>
<text font-size="5.6" x="158.9" y="157.9">SAE 1020</text>
<g font-size="4.8" fill="#0f0f0f">
<text x="106.2" y="51.3" transform="rotate(-90 106.2 51.3)">145.4</text>
<text x="150.2" y="60.8">5</text>
<text x="267.8" y="60.8">1</text>
<text x="57.6" y="68.7">350</text>
<text x="150.2" y="74.1">4</text>
<text x="267.8" y="74.1">2</text>
<text x="150.2" y="87.3">3</text>
<text x="104.5" y="105.7" transform="rotate(-90 104.5 105.7)">119.7</text>
<text x="22.3" y="148.1">2</text>
<text x="37.1" y="148.1">PEM FHL-M5-10 ZI--N</text>
<text x="92.8" y="148.1">3</text>
<text x="37" y="155">PAC-6-32(Floating</text>
<text x="37" y="159.5">nut)</text>
<text x="22.3" y="168.3">4</text>
<text x="37.1" y="168.3">SB</text>
<text x="92.8" y="168.3">1</text>
<text x="22.3" y="177.7">5</text>
<text x="37.1" y="177.7">RIVET 3.5MM</text>
<text x="92.8" y="177.7">4</text>
<text x="22.3" y="187.2">6</text>
<text x="37.1" y="187.2">PEM FH-M3-10 X--N</text>
<text x="92.8" y="187.2">2</text>
</g>
<g font-size="4.4" fill="#0f0f0f">
<text x="14.6" y="133.3">ITEM NO.</text>
<text x="45.8" y="133.3">PART NUMBER</text>
<text x="89.5" y="133.3">QTY.</text>
<text x="22.4" y="140.6">1</text>
<text x="37" y="140.6">Board B</text>
<text x="92.9" y="140.6">1</text>
<text x="22.4" y="157.1">3</text>
<text x="92.9" y="157.1">2</text>
</g>
<text font-size="4.2" x="158.8" y="162.5">1.2 MM Thik</text>
<g font-size="3.5">
<text x="143.6" y="169.2">FINISH:</text>
<text x="143.6" y="176.2">Chromate conversion coating</text>
<text x="143.6" y="179.8">Yellow zinc plating</text>
<text x="213.1" y="183.7">5528001</text>
</g>
<g font-size="2.8">
<text x="153.6" y="188.9">Remove barrs and sharp edges</text>
<text x="213.8" y="188.8">THIS DRAWING SHOULD BE USED TOGETHER WITH 3D</text>
<text x="213.8" y="191.7">SOLID FILE.</text>
<text x="213.8" y="194.5">IN CASE OF MISSING DIMENSION , IT SHOULD BE TAKEN</text>
<text x="213.8" y="197.3">OUT OF THE 3D SOLID FILE</text>
</g>
<g font-size="2.5">
<text x="23.1" y="8.1">1</text>
<text x="72.7" y="8.1">2</text>
<text x="122.7" y="8.1">3</text>
<text x="172.7" y="8.1">4</text>
<text x="222.7" y="8.1">5</text>
<text x="272.7" y="8.1">6</text>
<text x="6.7" y="30.6">A</text>
<text x="288.7" y="30.6">A</text>
<text x="6.7" y="80.6">B</text>
<text x="288.7" y="80.6">B</text>
<text x="6.7" y="130.6">C</text>
<text x="288.7" y="129.6">C</text>
<text x="127.8" y="158">11/7/2017</text>
<text x="127.9" y="162.9">11/7/2017</text>
<text x="127.7" y="168.1">11/7/2017</text>
<text x="6.7" y="180.6">D</text>
<text x="23.1" y="203.1">1</text>
<text x="72.7" y="203.1">2</text>
</g>
<text font-size="2.4" x="112" y="200.2">N7</text>
<text font-size="2.1" x="256.5" y="203.3">A4</text>
<text font-size="2.1" fill="#f00" x="274" y="203.4">REVISION : B</text>
<g font-size="2">
<text x="117.6" y="152.7">NAME</text>
<text x="133.4" y="152.8">DATE</text>
<text x="143.8" y="153.2">MATERIAL:</text>
<text x="105.4" y="157.7">DESIGN</text>
<text x="105.5" y="162.9">APPV'D</text>
<text x="106.7" y="168.1">Q.A</text>
<text x="111" y="173">DO NOT SCALE DRAWING</text>
<text x="106" y="177.6">DIMENSIONS ARE IN MILLIMETERS</text>
<text x="106" y="180.1">UNLESS OTHERWISE SPECIFIED:</text>
<text x="106" y="182.6">TOLERANCES:</text>
<text x="106" y="185.1">LINEAR:</text>
<text x="114.5" y="185.1">0.2</text>
<text x="205" y="183.7">DWG NO.</text>
<text x="106" y="190.1">CORNER AND EDGS RADIUS : 0.1-0.2</text>
<text x="106" y="187.6">ANGULAR:</text>
<text x="116.7" y="187.6">0.5</text>
<text x="211" y="203.3">Scale 1:4</text>
<text x="229.7" y="203.3">SHEET 1 OF 1</text>
</g>
<g font-size="1.8">
<text x="115.5" y="157.8">DOR</text>
<text x="115.4" y="163">M. EZER</text>
</g>
</svg>
